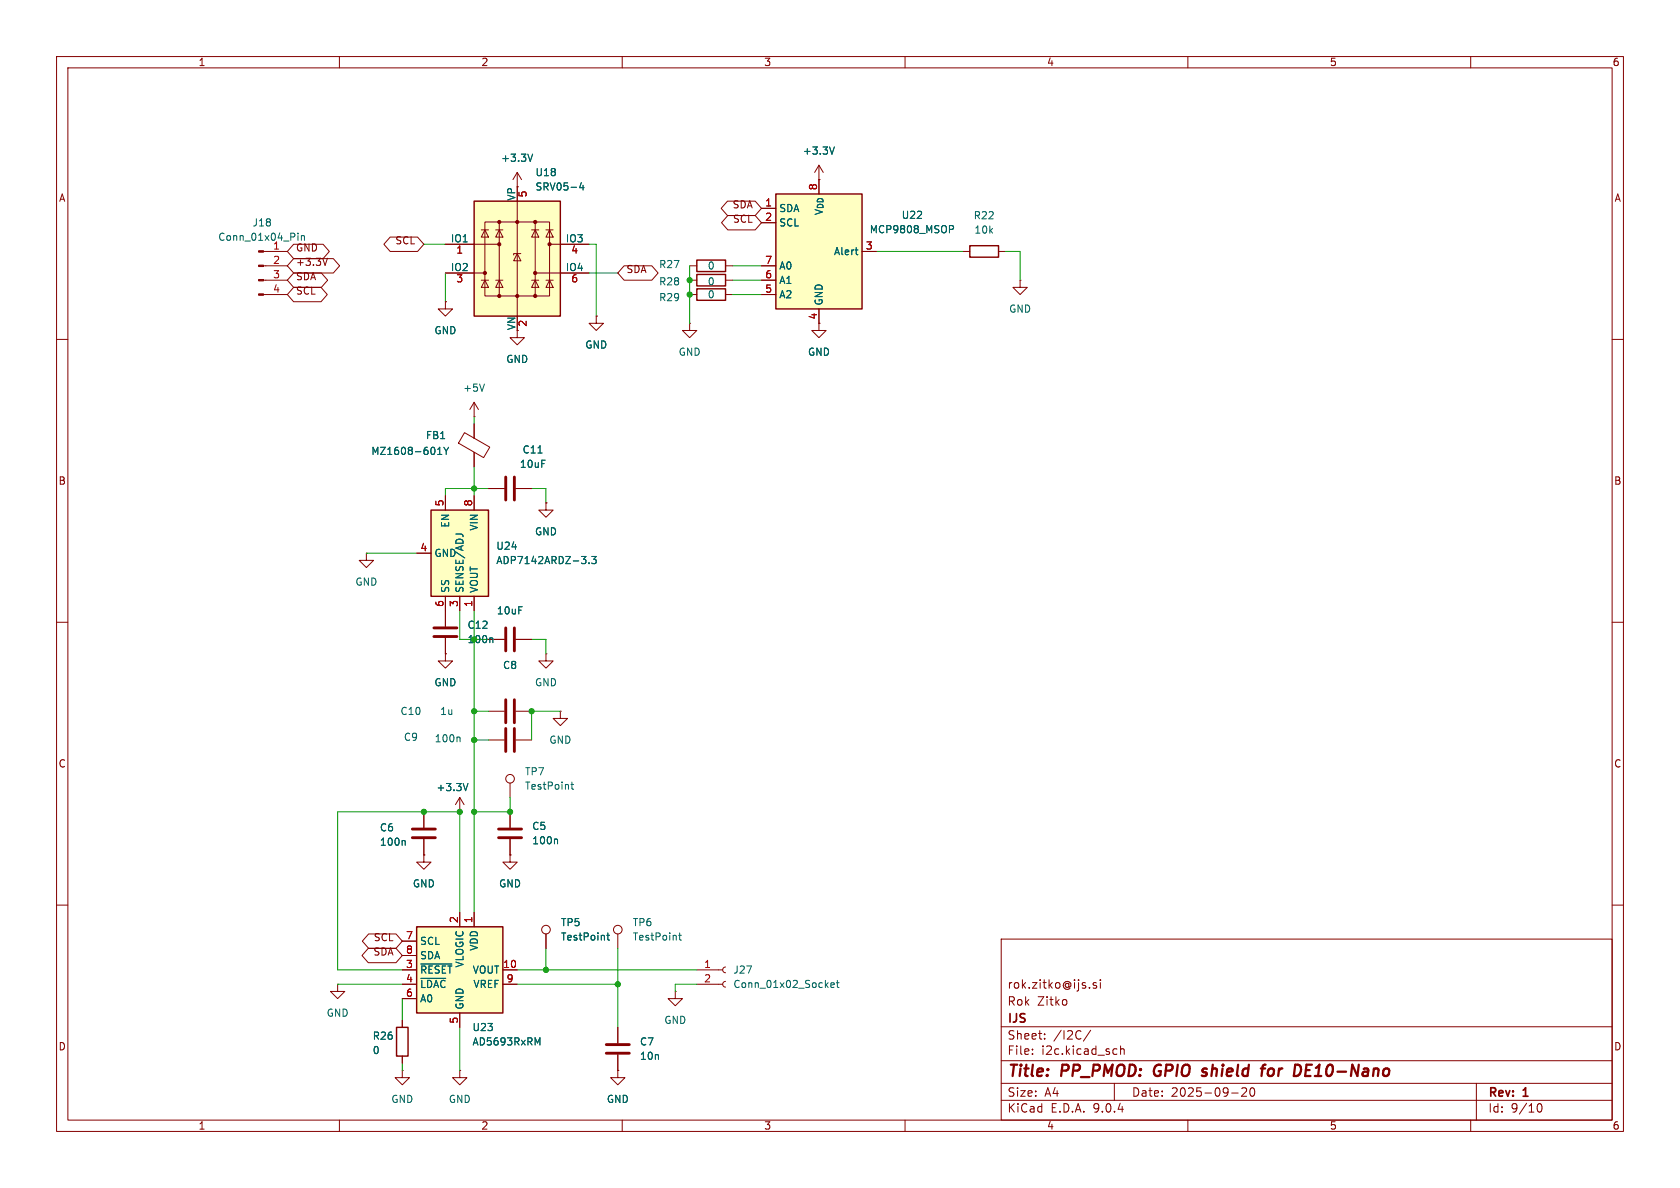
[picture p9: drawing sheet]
<svg xmlns="http://www.w3.org/2000/svg" width="297mm" height="210mm" viewBox="0 0 297 210" stroke-linecap="round" stroke-linejoin="round" font-family="sans-serif">
<g fill="none" stroke="#840000" stroke-width=".18">
<path d="M10 10h277v190h-277zM12 12h273v186h-273zM60 10v2M110 10v2M160 10v2M210 10v2M260 10v2M10 60h2M285 60h2M10 110h2M86.4 113h2.8M91.2 113h2.8"/>
<path d="M285 110h2M86.4 125.7h2.8M86.4 130.8h2.8M91.2 125.7h2.8M91.2 130.8h2.8M10 160h2M59.7 174v1.3h1.3l-1.3 1.2-1.3-1.2h1.3M59.7 174h.1M177 166h108v32h-108zM188.5 176.8v.8M192.6 174.6v.1M193.8 173.8l-.3-.1-.3 .2 .1 .2 .5 .2v.3h-.6"/>
<path d="M194.5 173.2v.1M194.5 173.7v1M285 160h2M60 198v2M71.1 189.2v1.3h1.3l-1.3 1.3-1.3-1.3h1.3M71.1 189.2h.1M71.1 180.3v1.3M71.1 186.7v1.3M110 198v2M160 198v2M177 194.5h108M177 191.5h108"/>
<path d="M177 187.5h108M177 181.5h108M182.5 186.3v.1M182.5 185.5v.1M184.7 183.6v.1M184.7 182.8v.1M192.8 182.1l-1.3 2M197 191.5v3M197 185.4l.5 .1M197.5 186.3l-.5 .1M198.1 185.5l.2-.1 .4 .1v.9M198.1 184.9v1.5"/>
<path d="M210 198v2M217.7 193.2h1.2M219.5 192.4l.6-.1 .2 .1 .1 .3-.9 1.1h.9M221.1 192.4l.2-.1a.81 .81 0 0 1 .6 .6 .81 .81 0 0 1-.3 .8l-.1 .1a.81 .81 0 0 1-.4-1.4zM260 198v2M261 191.5v6.5M271.7 195.7l.2-.5 .2-.1a.81 .81 0 0 1 .6 .6 .81 .81 0 0 1-.3 .8h-.4l-.3-.5"/>
</g>
<path d="M204.3 188.5a1.27 1.27 0 0 0 0 1.6M212.8 189.5l.5 .1v.3l-.3 .3h-.4M212.9 188.9l.5 .1M222.9 188.9h.8M223.7 188.2l-.4 .1M224.9 188.9a.62 .62 0 0 0-.7 .4v.7a.52 .52 0 0 0 .7 .1M230.9 189.2h.6M231.9 188.2h-.9l-.3 2h1" fill="none" stroke="#840000" stroke-width=".4"/>
<path d="M70.1 181.6h2v5.1h-2z" fill="none" stroke="#840000" stroke-width=".25"/>
<path d="M89.4 111v4.1M90.9 111v4.1M89.4 123.7v4.1M89.4 128.8v4M90.9 123.7v4.1M90.9 128.8v4" fill="none" stroke="#840000" stroke-width=".51"/>
<path d="M81.2 130.3l.1 .2v.6" fill="none" stroke="#006464" stroke-width=".18"/>
<path d="M73.7 163.8h15.2v15.3h-15.2z" fill="#ffffc2"/>
<path d="M73.7 163.8h15.2v15.3h-15.2z" fill="none" stroke="#840000" stroke-width=".25"/>
<g fill="none" stroke="#840000" stroke-width=".18">
<path d="M78.7 53.3v1.3h1.3l-1.3 1.3-1.2-1.3h1.2M78.7 53.3h.1M91.4 58.4v1.3h1.3l-1.3 1.3-1.2-1.3h1.2M105.4 55.9v1.3h1.3l-1.3 1.2-1.3-1.2h1.3M105.4 55.9h.1M180.3 49.5v1.3h1.3l-1.3 1.3-1.2-1.3h1.2M180.3 49.5h.1M64.8 97.8v1.3h1.2l-1.2 1.2-1.3-1.2h1.3M64.8 97.8h.1M78.7 115.6v1.2h1.3l-1.3 1.3-1.2-1.3h1.2M78.7 115.6h.1M78.7 108v2.7"/>
<path d="M78.7 112.8v2.8M96.5 115.6v1.2h1.3l-1.3 1.3-1.3-1.3h1.3M96.5 115.6h.1M90.2 138.4v2.6M99.1 125.7v1.3h1.2l-1.2 1.3-1.3-1.3h1.3M99.1 125.7h.1M74.9 151.1v1.3h1.3l-1.3 1.3-1.2-1.3h1.2M74.9 151.1h.1M74.9 143.5v2.8M74.9 148.3v2.8M81.3 143.5h.1M81.3 141v2.5"/>
<path d="M81.3 141l-.8 1.2M81.3 141l.7 1.2M90.2 151.1v1.3h1.2l-1.2 1.3-1.3-1.3h1.3M90.2 151.1h.1M90.2 143.5v2.8M90.2 148.3v2.8M71.1 166.4h2.6M71.1 168.9h2.6M71.1 171.5h2.6M71.1 174h2.6M71.1 176.5h2.6M81.3 161.3v2.5"/>
<path d="M81.3 179.1v2.5M83.8 161.3v2.5M88.9 171.5h2.5M88.9 174h2.5M96.5 165.1v2.5M109.2 165.1v2.5M119.4 175.3v1.2h1.2l-1.2 1.3-1.3-1.3h1.3M119.4 175.3h.1M123.2 171.5h4.6M123.2 174h4.6M128.3 170.9l-.4 .2-.1 .4 .1 .3 .4 .2M128.3 173.5l-.4 .1-.1 .4 .1 .3 .4 .2"/>
<path d="M81.3 189.2v1.3h1.2l-1.2 1.3-1.3-1.3h1.3M81.3 189.2h.1M109.2 189.2v1.3h1.3l-1.3 1.3-1.3-1.3h1.3M109.2 189.2h.1M109.2 181.6v2.8M109.2 186.4v2.8"/>
<circle cx="90.2" cy="137.7" r=".76"/>
<circle cx="96.5" cy="164.3" r=".76"/>
<circle cx="109.2" cy="164.3" r=".76"/>
</g>
<g fill="none" stroke="#006464" stroke-width=".18">
<path d="M87 112.8l.1 .1v.7M82.7 138.5l-.4 1.3M100.9 138.7h.5M101.1 138.2v1.1l.3 .2M71.5 148.6l.1 .2v.6M98.4 148.3l.2 .2v.7M74.4 170.4h5.5M74.4 172.9h4.4M107.3 165.3h.5M107.5 164.9v1.1l.3 .2M120 165.3h.5M120.2 164.9v1.1l.3 .2"/>
<path d="M146.9 174.1l.6-.1-.1-.2-.3-.1-.2 .2v.6h.5M147.9 173.7h.4M148 173.3v1.1l.3 .2M95 184.4l.4-.9v1.2"/>
</g>
<path d="M76.7 111h4.1M76.7 112.5h4.1M72.9 146.6h4.1M72.9 148.1h4.1M88.1 146.6h4.1M88.1 148.1h4.1M107.2 184.7h4.1M107.2 186.2h4.1" fill="none" stroke="#840000" stroke-width=".51"/>
<path d="M76.2 90.2h10.2v15.2h-10.2z" fill="#ffffc2"/>
<path d="M123.2 48.5h5.1v2h-5.1zM123.2 46h5.1v2h-5.1zM123.2 51.1h5.1v2h-5.1zM171.4 43.4h5.1v2.1h-5.1zM76.2 90.2h10.2v15.2h-10.2z" fill="none" stroke="#840000" stroke-width=".25"/>
<g fill="none" stroke="#840000" stroke-width=".18">
<path d="M144.8 29.2l-.8 1.3M144.8 29.2l.7 1.3M144.8 29.2v2.6M121.9 57.2v1.2h1.3l-1.3 1.3-1.3-1.3h1.3M121.9 57.2h.1M121.9 49.5h1.3M121.9 47h1.3M121.9 52.1h1.3M128.3 49.5h1.2M128.3 47h1.2M128.3 52.1h1.2M144.8 57.2v1.2h1.2l-1.2 1.3-1.3-1.3h1.3"/>
<path d="M170.2 44.5h1.2M176.5 44.5h1.3M82.1 76.5l4.5 2.5-1.1 1.9-4.4-2.6zM83.8 73.7h.1M83.8 71.1v2.6M83.8 74.9v2.6M83.8 80v2.6M83.8 71.1l-.7 1.3M83.8 71.1l.8 1.3M73.7 97.8h2.5M78.7 87.6v2.6M83.8 87.6v2.6"/>
<path d="M86.4 86.4h2.8M91.2 86.4h2.8M96.5 88.9v1.3h1.3l-1.3 1.2-1.3-1.2h1.3M96.5 88.9h.1M78.7 105.4v2.6M81.3 105.4v2.6M83.8 105.4v2.6"/>
</g>
<path d="M147.5 26l-.4 1.2M77.4 79.4l.3-.3v1.2M78.5 79.1l.4 .6M78.9 79.7v.6M79.3 79.1l-.4 .6M85.6 67.9l-.4 1.3M77.4 80.3h.7M80.6 94.4h.9l.3 .2M95.1 80.1h.7M104.1 99.5v.1M104.6 98.4h.8l-.4 .5 .3 .1v.5l-.1 .1-.6-.1" fill="none" stroke="#006464" stroke-width=".18"/>
<path d="M89.4 84.3v4.1M90.9 84.3v4.1" fill="none" stroke="#840000" stroke-width=".51"/>
<path d="M137.2 34.3h15.2v20.3h-15.2z" fill="#ffffc2"/>
<path d="M137.2 34.3h15.2v20.3h-15.2z" fill="none" stroke="#840000" stroke-width=".25"/>
<g fill="none" stroke="#840000" stroke-width=".18">
<path d="M91.4 30.5l-.7 1.3M91.4 30.5l.8 1.3M91.4 30.5v2.5M134.6 36.8h2.6M134.6 39.4h2.6M46.6 47h4.2M46.6 49.5h4.2M46.6 52.1h4.2M46.6 44.5h4.2M134.6 47h2.6M134.6 49.5h2.6M134.6 52.1h2.6"/>
<path d="M144.8 54.6v2.6M152.4 44.5h2.5"/>
</g>
<path d="M94.2 27.2l-.5 1.3M167.9 39.9h.4l.3 .2-.1 .4h-.6M52.7 41.2v.1M52.7 41.6v.9M53.3 41.6v.9M53.3 41.8l.2-.2 .3 .1v.8M151.2 44.2h.5M151.5 45h.2" fill="none" stroke="#006464" stroke-width=".18"/>
<g fill="#840000" stroke="#840000" stroke-width=".18">
<path d="M45.7 44.3h.9v.3h-.9z"/>
<path d="M45.7 46.9h.9v.2h-.9z"/>
<path d="M45.7 49.4h.9v.3h-.9z"/>
<path d="M45.7 51.9h.9v.3h-.9z"/>
</g>
<path d="M83.8 35.6h15.3v20.3h-15.3z" fill="#ffffc2"/>
<g fill="none" stroke="#840000" stroke-width=".18">
<path d="M85.7 39.2h11.5v13.1h-11.5zM88.3 39.2v13.1M91.4 35.6v20.3M94.6 39.2v13.1M128.6 35.6h4.9l1.1 1.2-1.1 1.3h-4.9l-1.1-1.3zM128.7 38.1h4.8l1.1 1.3-1.1 1.2h-4.8l-1.1-1.2zM134.6 36.8h2.6M134.6 39.4h2.6M51.9 43.2h5.2l1.1 1.3-1.1 1.2h-5.2l-1.1-1.2zM51.9 48.3h4.9l1.1 1.2-1.1 1.3h-4.9l-1.1-1.3zM51.9 45.7h7l1.1 1.3-1.1 1.3h-7l-1.1-1.3zM51.9 50.8h4.9l1.1 1.3-1.1 1.2h-4.9l-1.1-1.2z"/>
<path d="M57.9 45.6l-.4 1.3M69 41.9h4.8l1.1 1.3-1.1 1.3h-4.8l-1.1-1.3zM78.7 53.3h.1M78.7 43.2h9.6M78.7 48.3h7M85.1 40.6h1.3M85.1 49.5h1.3M85.7 40.6l.7 1.3h-1.3zM85.7 49.5l.7 1.3h-1.3zM87.6 40.6h1.3M87.6 49.5h1.3M88.3 40.6l.6 1.3h-1.3z"/>
<path d="M88.3 49.5l.6 1.3h-1.3zM91.4 44.8l.7 1.3h-1.3zM92.1 44.8h-1.3v.3M94 40.6h1.2M94 49.5h1.2M94.6 40.6l.6 1.3h-1.2zM94.6 49.5l.6 1.3h-1.2zM94.6 48.3h9.5M96.5 40.6h1.3M96.5 49.5h1.3M97.2 40.6l.6 1.3h-1.3zM97.2 49.5l.6 1.3h-1.3z"/>
<path d="M97.2 43.2h6.9M105.4 55.9h.1M110.3 47h4.9l1.1 1.3-1.1 1.2h-4.9l-1.1-1.2zM134.6 49.5h2.6M134.6 47h2.6M134.6 52.1h2.6M144.8 54.6v2.6M152.4 44.5h2.5M83.8 74.9v2.6M73.7 97.8h2.5M78.7 87.6v2.6M83.8 80v2.6"/>
<path d="M83.8 87.6v2.6M86.4 86.4h2.8M91.2 86.4h2.8M96.5 88.9h.1M78.7 115.6h.1M78.7 105.4v5.3M78.7 112.8v2.8M81.3 105.4v2.6M83.8 105.4v2.6M86.4 113h2.8M91.2 113h2.8M74.9 151.1h.1"/>
<path d="M74.9 143.5v2.8M74.9 148.3v2.8M81.3 143.5h.1M90.2 151.1h.1M90.2 143.5v2.8M90.2 148.3v2.8M65.1 167.6h4.9l1.1 1.3-1.1 1.3h-4.9l-1.1-1.3zM65.2 165.1h4.8l1.1 1.3-1.1 1.2h-4.8l-1.1-1.2zM71.1 166.4h2.6M71.1 168.9h2.6M71.1 171.5h2.6M71.1 174h2.6"/>
<path d="M71.1 176.5h2.6M81.3 161.3v2.5M81.3 179.1v2.5M83.8 161.3v2.5M88.9 171.5h2.5M88.9 174h2.5M96.5 165.1v2.5M71.1 180.3v1.3M71.1 186.7v1.3M109.2 189.2h.1M109.2 181.6v2.8M109.2 186.4v2.8"/>
</g>
<path d="M83.8 35.6h15.3v20.3h-15.3z" fill="none" stroke="#840000" stroke-width=".25"/>
<g fill="#840000" stroke="#840000" stroke-width=".18">
<circle cx="85.7" cy="48.3" r=".28"/>
<circle cx="88.3" cy="39.2" r=".28"/>
<circle cx="88.3" cy="43.2" r=".28"/>
<circle cx="88.3" cy="52.3" r=".28"/>
<circle cx="91.4" cy="39.2" r=".28"/>
<circle cx="91.4" cy="52.3" r=".28"/>
<circle cx="94.6" cy="39.2" r=".28"/>
<circle cx="94.6" cy="48.3" r=".28"/>
<circle cx="94.6" cy="52.3" r=".28"/>
<circle cx="97.2" cy="43.2" r=".28"/>
</g>
<g fill="none" stroke="#006464" stroke-width=".18">
<path d="M94.2 27.2l-.5 1.3M102.8 32.3l-.3 .9h.8M103.1 32.8v.8M147.5 26l-.4 1.2M167.9 39.9h.4l.3 .2-.1 .4h-.6M151.2 44.2h.5M151.5 45h.2M77.4 79.4l.3-.3v1.2M78.5 79.1l.4 .6M78.9 79.7v.6M79.3 79.1l-.4 .6M77.4 80.3h.7"/>
<path d="M80.6 94.4h.9l.3 .2M95.1 80.1h.7M104.1 99.5v.1M104.6 98.4h.8l-.4 .5 .3 .1v.5l-.1 .1-.6-.1M87 112.8l.1 .1v.7M82.7 138.5l-.4 1.3M71.5 148.6l.1 .2v.6M98.4 148.3l.2 .2v.7M74.4 170.4h5.5M74.4 172.9h4.4M107.3 165.3h.5M107.5 164.9v1.1l.3 .2"/>
<path d="M95 184.4l.4-.9v1.2"/>
</g>
<g fill="none" stroke="#009600" stroke-width=".18">
<path d="M74.9 43.2h3.8M78.7 48.3v5M104.1 43.2h1.3v12.7M104.1 48.3h5.1M121.9 47v10.2M129.5 49.5h5.1M129.5 52.1h5.1M129.5 47h5.1M154.9 44.5h15.3M177.8 44.5h2.5v5M83.8 73.7v1.2M64.8 97.8h8.9"/>
<path d="M83.8 82.6v5M86.4 86.4h-7.7v1.2M94 86.4h2.5v2.5M81.3 108v5h2.5M83.8 108v53.3M94 113h2.5v2.6M83.8 125.7h2.6M83.8 130.8h2.6M99.1 125.7h-5.1v5.1M90.2 141v2.5h-6.4M59.7 174h11.4M71.1 176.5v3.8"/>
<path d="M81.3 161.3v-17.8h-21.6v28h11.4M91.4 171.5h31.8M91.4 174h17.8M96.5 167.6v3.9M109.2 167.6v14M123.2 174h-3.8v1.3M71.1 188v1.2M81.3 181.6v7.6"/>
</g>
<g fill="#009600" stroke="#009600" stroke-width=".18">
<circle cx="83.8" cy="125.7" r=".46"/>
<circle cx="83.8" cy="130.8" r=".46"/>
<circle cx="94" cy="125.7" r=".46"/>
<circle cx="83.8" cy="86.4" r=".46"/>
<circle cx="121.9" cy="49.5" r=".46"/>
<circle cx="121.9" cy="52.1" r=".46"/>
<circle cx="81.3" cy="143.5" r=".46"/>
<circle cx="83.8" cy="143.5" r=".46"/>
<circle cx="90.2" cy="143.5" r=".46"/>
<circle cx="74.9" cy="143.5" r=".46"/>
<circle cx="109.2" cy="174" r=".46"/>
<circle cx="96.5" cy="171.5" r=".46"/>
</g>
<g font-size="2.8" fill="#840000">
<text x="178" y="190.9">Title:</text>
<text x="187.7" y="190.9">PP_PMOD:</text>
<text x="204.8" y="190.9">GPIO</text>
<text x="214.2" y="190.9">shield</text>
<text x="225.5" y="190.9">for</text>
<text x="232" y="190.9">DE10-Nano</text>
</g>
<g font-size="2.1" fill="#840000">
<text x="178" y="178">Rok</text>
<text x="178" y="175">rok.zitko@ijs.si</text>
<text x="183.4" y="178">Zitko</text>
<text x="178" y="184">Sheet:</text>
<text x="178" y="181.2">IJS</text>
<text x="186.2" y="184">/I2C/</text>
<text x="178" y="186.7">File:</text>
<text x="184.1" y="186.7">i2c.kicad_sch</text>
<text x="178" y="196.9">KiCad</text>
<text x="178" y="194.1">Size:</text>
<text x="184.7" y="194.1">A4</text>
<text x="185.7" y="196.9">E.D.A.</text>
<text x="193.3" y="196.9">9.0.4</text>
<text x="200" y="194.1">Date:</text>
<text x="207" y="194.1">2025-09-20</text>
<text x="263" y="194.3">Rev:</text>
<text x="263" y="196.9">Id:</text>
<text x="267.1" y="196.9">9/10</text>
<text x="269.4" y="194.3">1</text>
</g>
<g font-size="1.8" fill="#840000">
<text x="35" y="11.9">1</text>
<text x="85" y="11.9">2</text>
<text x="135" y="11.9">3</text>
<text x="185" y="11.9">4</text>
<text x="235" y="11.9">5</text>
<text x="285" y="11.9">6</text>
<text x="10.3" y="35.9">A</text>
<text x="285.3" y="35.9">A</text>
<text x="129.4" y="36.9">SDA</text>
<text x="129.5" y="39.5">SCL</text>
<text x="145.6" y="38.2" transform="rotate(-90 145.6 38.2)">V_{DD}</text>
<text x="52.2" y="44.5">GND</text>
<text x="52.2" y="47.1">+3.3V</text>
<text x="69.8" y="43.3">SCL</text>
<text x="52.2" y="49.6">SDA</text>
<text x="52.2" y="52.2">SCL</text>
<text x="110.6" y="48.4">SDA</text>
<text x="144.5" y="56.6" transform="rotate(-90 144.5 56.6)">4</text>
<text x="10.3" y="85.9">B</text>
<text x="285.3" y="85.9">B</text>
<text x="10.3" y="135.9">C</text>
<text x="285.3" y="135.9">C</text>
<text x="66" y="166.5">SCL</text>
<text x="65.9" y="169">SDA</text>
<text x="10.3" y="185.9">D</text>
<text x="285.3" y="185.9">D</text>
<text x="35" y="199.9">1</text>
<text x="85" y="199.9">2</text>
<text x="135" y="199.9">3</text>
<text x="185" y="199.9">4</text>
<text x="235" y="199.9">5</text>
<text x="285" y="199.9">6</text>
</g>
<g font-size="1.8" fill="#006464">
<text x="88.5" y="28.8">+3.3V</text>
<text x="141.8" y="27.5">+3.3V</text>
<text x="91.2" y="35.6" transform="rotate(-90 91.2 35.6)">VP</text>
<text x="94.6" y="31.3">U18</text>
<text x="94.6" y="33.9">SRV05-4</text>
<text x="44.6" y="40.2">J18</text>
<text x="137.7" y="37.7">SDA</text>
<text x="137.7" y="40.2">SCL</text>
<text x="153.7" y="41.4">MCP9808_MSOP</text>
<text x="159.3" y="38.9">U22</text>
<text x="172" y="39">R22</text>
<text x="172.2" y="41.5">10k</text>
<text x="38.5" y="42.8">Conn_01x04_Pin</text>
<text x="48.2" y="44.2">1</text>
<text x="79.6" y="42.9">IO1</text>
<text x="99.9" y="42.9">IO3</text>
<text x="116.4" y="47.6">R27</text>
<text x="125" y="47.9">0</text>
<text x="137.7" y="47.9">A0</text>
<text x="147.3" y="45.3">Alert</text>
<text x="79.6" y="48">IO2</text>
<text x="99.9" y="48">IO4</text>
<text x="116.4" y="50.6">R28</text>
<text x="116.4" y="53.4">R29</text>
<text x="125" y="50.6">0</text>
<text x="125" y="52.9">0</text>
<text x="137.7" y="50.4">A1</text>
<text x="137.7" y="52.9">A2</text>
<text x="76.7" y="59.3">GND</text>
<text x="91.2" y="58.5" transform="rotate(-90 91.2 58.5)">VN</text>
<text x="145.6" y="54.1" transform="rotate(-90 145.6 54.1)">GND</text>
<text x="178.3" y="55.5">GND</text>
<text x="89.4" y="64.4">GND</text>
<text x="103.4" y="61.8">GND</text>
<text x="119.9" y="63.1">GND</text>
<text x="142.7" y="63.1">GND</text>
<text x="81.8" y="69.4">+5V</text>
<text x="75.2" y="77.8">FB1</text>
<text x="65.5" y="80.6">MZ1608-601Y</text>
<text x="91.8" y="82.9">10uF</text>
<text x="92.3" y="80.4">C11</text>
<text x="79.6" y="93.4" transform="rotate(-90 79.6 93.4)">EN</text>
<text x="84.7" y="93.9" transform="rotate(-90 84.7 93.9)">VIN</text>
<text x="94.5" y="94.8">GND</text>
<text x="76.7" y="98.7">GND</text>
<text x="87.6" y="97.4">U24</text>
<text x="87.6" y="99.9">ADP7142ARDZ-3.3</text>
<text x="62.7" y="103.7">GND</text>
<text x="79.6" y="104.9" transform="rotate(-90 79.6 104.9)">SS</text>
<text x="82.1" y="104.9" transform="rotate(-90 82.1 104.9)">SENSE/ADJ</text>
<text x="84.7" y="104.9" transform="rotate(-90 84.7 104.9)">VOUT</text>
<text x="82.6" y="111.4">C12</text>
<text x="87.7" y="108.8">10uF</text>
<text x="88.8" y="118.5">C8</text>
<text x="76.7" y="121.5">GND</text>
<text x="94.5" y="121.5">GND</text>
<text x="70.7" y="126.6">C10</text>
<text x="71.3" y="131.2">C9</text>
<text x="76.8" y="131.4">100n</text>
<text x="77.7" y="126.6">1u</text>
<text x="97" y="131.7">GND</text>
<text x="92.7" y="137.3">TP7</text>
<text x="77.1" y="140.1">+3.3V</text>
<text x="92.7" y="139.8">TestPoint</text>
<text x="67.1" y="147.2">C6</text>
<text x="67.1" y="149.7">100n</text>
<text x="94" y="146.9">C5</text>
<text x="94" y="149.5">100n</text>
<text x="72.9" y="157.1">GND</text>
<text x="88.1" y="157.1">GND</text>
<text x="74.2" y="167.2">SCL</text>
<text x="99.1" y="163.9">TP5</text>
<text x="99.1" y="166.5">TestPoint</text>
<text x="111.8" y="163.9">TP6</text>
<text x="111.8" y="166.5">TestPoint</text>
<text x="74.2" y="169.8">SDA</text>
<text x="74.2" y="172.3">~{RESET} VOUT</text>
<text x="82.1" y="171.1" transform="rotate(-90 82.1 171.1)">VLOGIC</text>
<text x="84.7" y="168.2" transform="rotate(-90 84.7 168.2)">VDD</text>
<text x="129.5" y="172.3">J27</text>
<text x="57.7" y="179.9">GND</text>
<text x="74.2" y="174.9">~{LDAC}</text>
<text x="74.2" y="177.4">A0</text>
<text x="82.1" y="178.6" transform="rotate(-90 82.1 178.6)">GND</text>
<text x="83.6" y="174.9">VREF</text>
<text x="129.5" y="174.9">Conn_01x02_Socket</text>
<text x="65.8" y="184">R26</text>
<text x="83.4" y="182.5">U23</text>
<text x="83.4" y="185">AD5693RxRM</text>
<text x="113" y="185">C7</text>
<text x="117.3" y="181.2">GND</text>
<text x="65.8" y="186.5">0</text>
<text x="113" y="187.6">10n</text>
<text x="69.1" y="195.2">GND</text>
<text x="79.2" y="195.2">GND</text>
<text x="107.2" y="195.2">GND</text>
</g>
<g font-size="1.8" fill="#a90000">
<text x="93.4" y="35" transform="rotate(-90 93.4 35)">5</text>
<text x="144.5" y="33.7" transform="rotate(-90 144.5 33.7)">8</text>
<text x="135.2" y="36.6">1</text>
<text x="135.2" y="39.1">2</text>
<text x="48.2" y="46.7">2</text>
<text x="80.6" y="45.2">1</text>
<text x="100.9" y="45.2">4</text>
<text x="135.2" y="46.7">7</text>
<text x="153" y="44.2">3</text>
<text x="48.2" y="49.3">3</text>
<text x="48.2" y="51.8">4</text>
<text x="80.6" y="50.2">3</text>
<text x="100.9" y="50.2">6</text>
<text x="135.2" y="49.3">6</text>
<text x="135.2" y="51.8">5</text>
<text x="93.4" y="57.9" transform="rotate(-90 93.4 57.9)">2</text>
<text x="78.5" y="89.6" transform="rotate(-90 78.5 89.6)">5</text>
<text x="83.6" y="89.6" transform="rotate(-90 83.6 89.6)">8</text>
<text x="74.2" y="97.5">4</text>
<text x="78.5" y="107.4" transform="rotate(-90 78.5 107.4)">6</text>
<text x="81" y="107.4" transform="rotate(-90 81 107.4)">3</text>
<text x="83.6" y="107.4" transform="rotate(-90 83.6 107.4)">1</text>
<text x="71.7" y="166.1">7</text>
<text x="81" y="163.3" transform="rotate(-90 81 163.3)">2</text>
<text x="83.6" y="163.3" transform="rotate(-90 83.6 163.3)">1</text>
<text x="71.7" y="168.7">8</text>
<text x="71.7" y="171.2">3</text>
<text x="71.7" y="173.7">4</text>
<text x="88.9" y="171.2">10</text>
<text x="89.5" y="173.7">9</text>
<text x="124.4" y="171.2">1</text>
<text x="124.4" y="173.7">2</text>
<text x="71.7" y="176.3">6</text>
<text x="81" y="181" transform="rotate(-90 81 181)">5</text>
</g>
<text font-size="1.8" fill="#009600" x="82.6" y="113.9">100n</text>
</svg>
